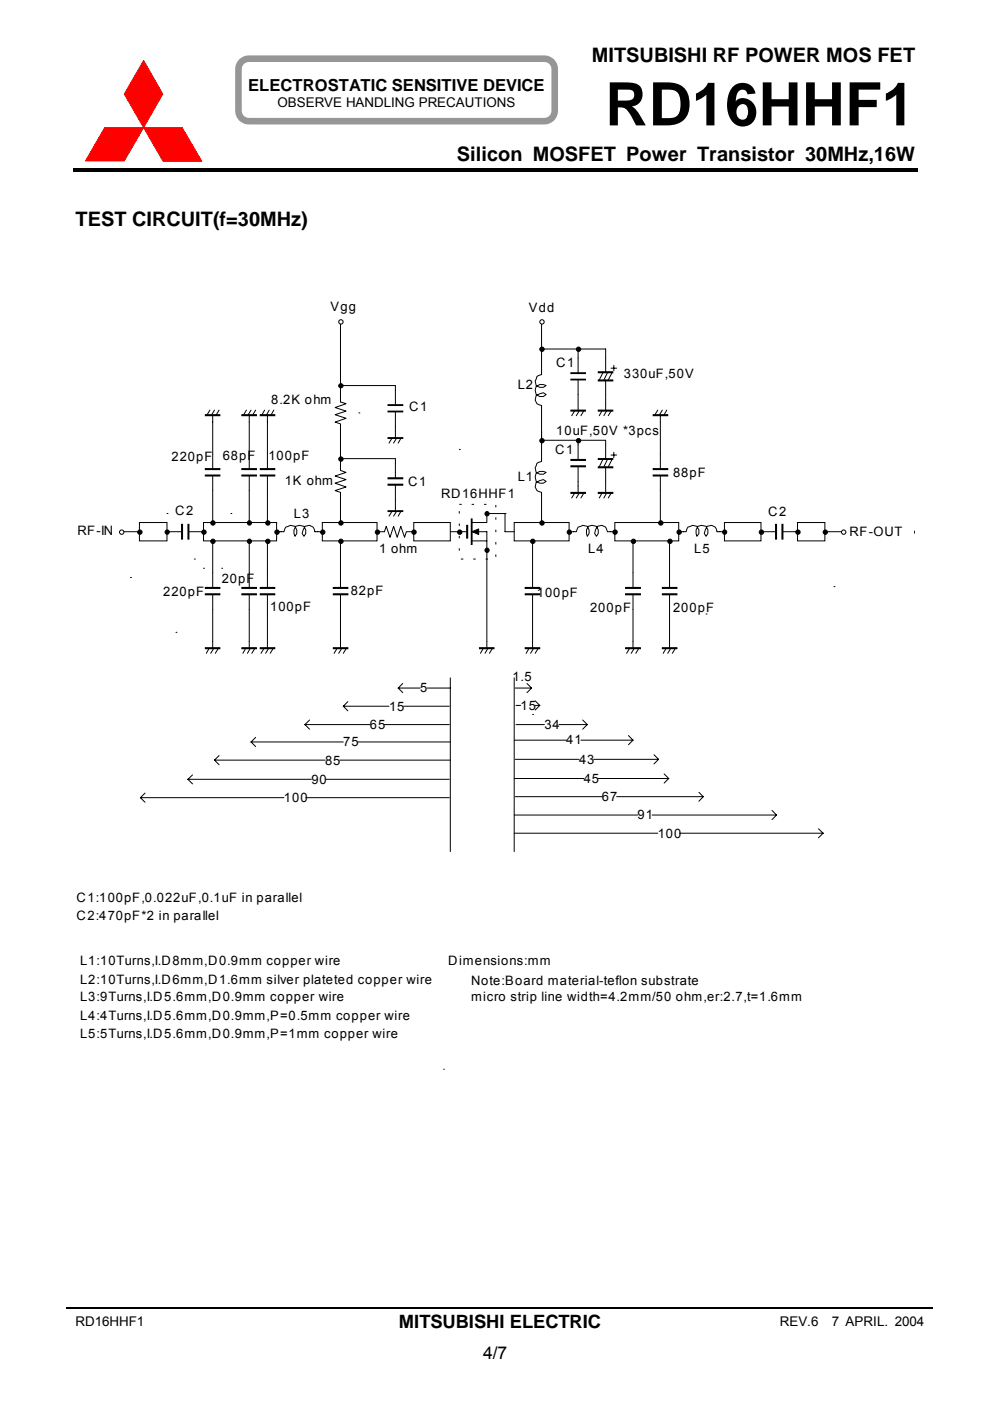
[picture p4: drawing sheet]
<svg xmlns="http://www.w3.org/2000/svg" width="210mm" height="297mm" viewBox="0 0 210 297" stroke-linecap="round" stroke-linejoin="round" font-family="sans-serif">
<path d="M15.5 35.7h179v.7h-179z" fill="#000"/>
<path d="M14 277.3h183.8" fill="none" stroke="#000" stroke-width=".25"/>
<g fill="#f00" stroke="#f00" stroke-width=".21">
<path d="M30.5 27.1h8.1l4.2 7.1h-8.2z" fill-rule="evenodd"/>
<path d="M22.2 27.1h8.3l-4.2 7h-8.2z" fill-rule="evenodd"/>
<path d="M30.5 12.8l4 7.1-4 7.2-4.2-7.2z" fill-rule="evenodd"/>
</g>
<path d="M51.2 13.1a2.3 2.3 0 0 1 1.6-.7h62.6a2.17 2.17 0 0 1 2.2 2.2v8.9a2.17 2.17 0 0 1-2.2 2.2h-62.6a2.17 2.17 0 0 1-2.2-2.2v-8.9a2.3 2.3 0 0 1 .6-1.5z" fill="none" stroke="#969696" stroke-width="1.4"/>
<g fill="none" stroke="#000" stroke-width=".21">
<path d="M72.2 68.2v17l1.2 .4-2.4 .8 2.4 .8-2.4 .7 2.4 .8-2.4 .8 1.2 .4v9.8l1.2 .5-2.4 .7 2.4 .8-2.4 .7 2.4 .9-2.4 .7 1.2 .4v6.4M114.8 68.2v11.2l-1 .4-.3 1 .2 .9 .7 .4h.8l.6-.4-.6-.2h-.8l-.7 .4-.2 .8 .2 1 .7 .4h.8l.6-.4-.6-.4-1.5 .6-.2 .9 .3 .8 1 .4v11.8l-1 .4-.3 1 .2 1 .7 .3h.8l.6-.3-.6-.3h-.8l-.7 .4-.2 .8 .2 1 .7 .3h.8l.6-.3-.6-.4-1.5 .6-.2 1 .3 .7 1 .4v6.4M114.8 74h13.6v4.8M122.6 74v5M127.8 79l-.7 1.6M128.8 79l-.8 1.6M129.6 78.1h1.1M129.8 79l-.8 1.6M130.1 77.5v1.1M44.5 87l-.6 .9M45.1 88.1v11.3M45.5 87l-.6 .9"/>
<path d="M46.5 87l-.6 .9M52.3 87l-.6 .9M52.8 88.1v11.3M53.2 87l-.6 .9M54.2 87l-.6 .9M56.1 87l-.5 .9M56.7 88.1v11.3M57.1 87l-.6 .9M58.1 87l-.6 .9M72.2 81.7h11.6v4.1M72.2 97.2h11.6v4.1M76.1 87.5h.1"/>
<path d="M83.1 93l-.6 .9M83.8 87.3v5.5M84 93l-.5 .9M85 93l-.6 .9M97.4 95.3h.1M114.8 93.3h13.6v3.9M121.8 87.2l-.6 .9M122.6 80.6v6.4M122.6 93.3v4.1M122.6 99v5.4M122.8 87.2l-.6 .9M123.8 87.2l-.6 .9"/>
<path d="M127.6 87.2l-.5 .9M127.8 97.4l-.7 1.6M128.4 80.6v6.4M128.4 99v5.4M128.6 87.2l-.6 .9M128.8 97.4l-.8 1.6M129.6 87.2l-.6 .9M129.6 96.5h1.1M129.8 97.4l-.8 1.6M130.1 95.9v1.1M139.5 87l-.6 .9M140 88.1v11.3"/>
<path d="M140.4 87l-.6 .9M141.4 87l-.6 .9M25.7 112.7h3.9M29.6 110.8h5.8v3.9h-5.8zM29.6 112.7h.1M35.4 112.7h.1M35.4 108.9h.1M35.4 112.7h3.1M40.1 112.7h3.1M41.2 118.5h.1M43.2 110.8h15.4v3.9h-15.4zM43.2 112.7h.1"/>
<path d="M45.1 100.9v9.9M45.1 114.7v9.8M49 108.9h.1M52.8 100.9v9.9M52.8 114.7v9.8M56.7 100.9v9.9M56.7 114.7v9.8M58.6 112.7h1.6l.4-.9 1-.4 .9 .2 .4 .8v.7l-.4 .6-.2-.6v-.7l.4-.8 .8-.2 .9 .2 .4 .8v.7l-.4 .6-.3-.6 .6-1.5 .9-.2 .8 .4 .4 .9h1.5M68.3 110.8h11.6v3.9h-11.6zM72.2 114.7v9.8M79.9 112.7h1.6l.4-1.1 .8 2.3 .8-2.3 .7 2.3 .8-2.3 .8 2.3 .4-1.2h1.5M83.1 108.5l-.6 .9"/>
<path d="M83.8 102.9v5.4M84 108.5l-.5 .9M85 108.5l-.6 .9M87.7 110.8h7.8v3.9h-7.8zM87.7 112.7h.1M95.5 112.7h3.4M100.1 112.7h3.1v24.6M100.1 114.7h3.1M107.1 108.9h-3.9v1.9h-3.1M107.1 108.9h.1M107.1 108.9v3.8h1.9M109 110.8h11.7v3.9h-11.7z"/>
<path d="M112.9 114.7v9.8M120.7 112.7h1.5l.4-.9 .9-.4 1 .2 .4 .8v.7l-.4 .6-.2-1.3 .4-.8 .8-.2 1 .2 .3 .8v.7l-.3 .6-.4-.6 .2-.7 .4-.8 .9-.2 .8 .4 .4 .9h1.6M121.8 104.6l-.6 1M122.8 104.6l-.6 1M123.8 104.6l-.6 1M127.6 104.6l-.5 1M128.6 104.6l-.6 1M129.6 104.6l-.6 1M130.4 110.8h13.5v3.9h-13.5zM134.2 114.7v9.8M140 100.9v9.9M142 114.7v9.8"/>
<path d="M143.9 112.7h1.6l.4-.9 .9-.4 1 .2 .4 .8v.7l-.4 .6-.2-1.3 .4-.8 .7-.2 1 .2 .4 .8v.7l-.4 .6-.4-.6 .6-1.5 1-.2 .8 .4 .3 .9h1.6M153.6 110.8h7.7v3.9h-7.7zM161.3 112.7h.1M161.3 112.7h3.1M166 112.7h3.1M169.1 110.8h5.8v3.9h-5.8zM169.1 112.7h.1M174.9 112.7h3.9M27.7 122.4h.1M37.3 134.1h.1M43.2 120.5h.1M44.3 137.5l-.6 1"/>
<path d="M45.1 126.1v11.2M45.3 137.5l-.6 1M46.2 137.5l-.6 1M47 120.5h.1M52 137.5l-.5 1M52.8 126.1v11.2M53 137.5l-.5 1M54 137.5l-.6 1M55.9 137.5l-.6 1M56.7 126.1v11.2M56.9 137.5l-.6 1M57.9 137.5l-.6 1"/>
<path d="M71.4 137.5l-.6 1M72.2 126.1v11.2M72.4 137.5l-.6 1M73.4 137.5l-.6 1M102.4 137.5l-.5 1M103.4 137.5l-.6 1M104.4 137.5l-.6 1M112.1 137.5l-.5 1M112.9 126.1v11.2M113.1 137.5l-.6 1M114.1 137.5l-.6 1M133.4 137.5l-.5 1"/>
<path d="M134.2 126.1v11.2M134.4 137.5l-.6 1M135.4 137.5l-.6 1M141.2 137.5l-.6 1M142 126.1v11.2M142.2 137.5l-.6 1M143.1 137.5l-.5 1M149.7 130.2h.1M176.8 124.4h.1M53.2 157.3h19.6M53.2 157.3l1 1M54.2 156.3l-1 1"/>
<path d="M64.7 153.6h13.7M64.7 153.6l.9 1M65.6 152.7l-.9 .9M72.8 149.7h9.7M72.8 149.7l1 1M73.8 148.8l-1 .9M75.9 157.3h19.6M81.5 153.6h13.8M84.4 145.9h4.7M84.4 145.9l1 1M85.4 144.9l-1 1M85.6 149.7h9.7"/>
<path d="M90.6 145.9h4.9M95.5 143.7v36.9M109 143.7v36.9M109 156.9h11.1M109.4 149.6h1M109.4 153.6h6M111.7 144.9l1 1h-3.5M112.7 145.9l-1 1M112.9 151.5h.1M113.5 149.6h.9M113.5 148.6l.9 1M114.4 149.6l-.9 .9"/>
<path d="M118.5 153.6h6M123.2 156.9h11M123.5 152.7l1 .9M124.5 153.6l-1 1M133.2 156l1 .9M134.2 156.9l-1 1M29.8 169.1h30.4M29.8 169.1l.9 1M30.7 168.1l-.9 1M39.8 165.2h26.2M39.8 165.2l1 1M40.8 164.3l-1 .9"/>
<path d="M45.5 161.2h23.4M45.5 161.2l1 .9M46.5 160.2l-1 1M64.8 169.1h30.5M69.1 165.2h26.2M72 161.2h23.5M109 165.1h14.8M109 172.8h26.2M109 176.7h30.5M109.2 168.9h18.4M109.2 161h13.6M125.9 161h13.7"/>
<path d="M126.8 165.1h15M130.7 168.9h18.4M138.3 172.8h26.3M138.7 160l.9 1M139.6 161l-.9 1M140.8 164.1l1 1M141.8 165.1l-1 .9M144.1 176.7h30.4M148.2 168l.9 .9M149.1 168.9l-.9 1M163.7 171.8l.9 1M164.6 172.8l-.9 1"/>
<path d="M173.5 175.7l1 1M174.5 176.7l-1 .9"/>
</g>
<path d="M100.1 112.7l1.4-.6v1.2z" fill-rule="evenodd" fill="#000" stroke="#000" stroke-width=".21"/>
<g fill="#000" stroke="#000" stroke-width=".21">
<path d="M121 79h3.1v.2h-3.1zM126.8 78.8h3.1v.2h-3.1zM43.5 99.4h3.1v.2h-3.1zM43.5 87.9h3.1v.2h-3.1zM51.3 99.4h3.1v.2h-3.1zM51.3 87.9h3.1v.2h-3.1zM55.2 99.4h3.1v.2h-3.1zM55.2 87.9h3.1v.2h-3.1zM82.3 92.8h3.1v.2h-3.1zM82.3 85.8h3.1v.2h-3.1zM82.3 87.2h3.1v.1h-3.1zM121 97.4h3.1v.2h-3.1z"/>
<path d="M121 98.8h3.1v.2h-3.1zM121 80.4h3.1v.2h-3.1zM121 87h3.1v.2h-3.1zM126.8 87h3.1v.2h-3.1zM126.8 80.6h3.1v.2h-3.1zM126.8 97.2h3.1v.2h-3.1zM126.8 99h3.1v.2h-3.1zM138.5 99.4h3.1v.2h-3.1zM138.5 87.9h3.1v.2h-3.1zM38.5 111.2h.2v3.1h-.2zM39.8 111.2h.3v3.1h-.3zM43.5 100.7h3.1v.2h-3.1z"/>
<path d="M51.3 100.7h3.1v.2h-3.1zM55.2 100.7h3.1v.2h-3.1zM82.3 101.3h3.1v.2h-3.1zM82.3 102.7h3.1v.2h-3.1zM82.3 108.3h3.1v.2h-3.1zM98.9 111.4h.3v2.7h-.3zM99.9 110h.2v5.4h-.2zM121 104.4h3.1v.2h-3.1zM126.8 104.4h3.1v.2h-3.1zM138.5 100.7h3.1v.2h-3.1zM164.4 111.2h.2v3.1h-.2zM165.8 111.2h.2v3.1h-.2z"/>
<path d="M43.5 137.3h3.1v.2h-3.1zM43.5 124.5h3.1v.3h-3.1zM43.5 125.9h3.1v.2h-3.1zM51.3 124.5h3.1v.3h-3.1zM51.3 125.9h3.1v.2h-3.1zM51.3 137.3h3.1v.2h-3.1zM55.2 124.5h3.1v.3h-3.1zM55.2 125.9h3.1v.2h-3.1zM55.2 137.3h3.1v.2h-3.1zM70.7 137.3h3.1v.2h-3.1zM70.7 124.5h3.1v.3h-3.1zM70.7 125.9h3.1v.2h-3.1z"/>
<path d="M101.7 137.3h3v.2h-3zM111.4 137.3h3v.2h-3zM111.4 124.5h3v.3h-3zM111.4 125.9h3v.2h-3zM132.6 124.5h3.2v.3h-3.2zM132.6 125.9h3.2v.2h-3.2zM132.6 137.3h3.2v.2h-3.2zM140.4 137.3h3.1v.2h-3.1zM140.4 124.5h3.1v.3h-3.1zM140.4 125.9h3.1v.2h-3.1z"/>
<circle cx="72.3" cy="97.3" r=".47"/>
<circle cx="114.9" cy="93.4" r=".47"/>
<circle cx="43.2" cy="112.8" r=".47"/>
<circle cx="45.1" cy="110.9" r=".47"/>
<circle cx="45.1" cy="114.8" r=".47"/>
<circle cx="52.9" cy="114.8" r=".46"/>
<circle cx="58.7" cy="112.8" r=".47"/>
<circle cx="68.4" cy="112.8" r=".47"/>
<circle cx="72.3" cy="110.9" r=".47"/>
<circle cx="72.3" cy="114.8" r=".47"/>
<circle cx="103.3" cy="108.9" r=".46"/>
<circle cx="113" cy="114.8" r=".47"/>
<circle cx="114.9" cy="110.9" r=".47"/>
<circle cx="120.7" cy="112.8" r=".47"/>
<circle cx="130.4" cy="112.8" r=".47"/>
<circle cx="161.4" cy="112.8" r=".47"/>
<circle cx="169.2" cy="112.8" r=".47"/>
</g>
<path d="M97.4 106.9h7.7v11.6h-7.7z" fill="none" stroke="#000" stroke-width=".21" stroke-dasharray=".5 2.1" stroke-linecap="butt"/>
<g fill="#fff" stroke="#000" stroke-width=".21">
<circle cx="25.8" cy="112.8" r=".47"/>
<circle cx="178.9" cy="112.8" r=".47"/>
</g>
<circle cx="72.3" cy="81.8" r=".46" fill="#000" stroke="#000" stroke-width=".21"/>
<g fill="#fff" stroke="#000" stroke-width=".21">
<circle cx="72.3" cy="68.2" r=".47"/>
<circle cx="114.9" cy="68.2" r=".47"/>
</g>
<g fill="#000" stroke="#000" stroke-width=".21">
<circle cx="114.9" cy="74" r=".47"/>
<circle cx="122.7" cy="74" r=".47"/>
<circle cx="122.7" cy="93.4" r=".47"/>
<circle cx="29.7" cy="112.8" r=".47"/>
<circle cx="35.4" cy="112.8" r=".46"/>
<circle cx="52.9" cy="110.9" r=".46"/>
<circle cx="56.8" cy="110.9" r=".47"/>
<circle cx="56.8" cy="114.8" r=".47"/>
<circle cx="80" cy="112.8" r=".47"/>
<circle cx="87.8" cy="112.8" r=".47"/>
<circle cx="97.5" cy="112.8" r=".47"/>
<circle cx="103.3" cy="116.7" r=".46"/>
<circle cx="134.3" cy="114.8" r=".47"/>
<circle cx="140.1" cy="110.9" r=".47"/>
<circle cx="142" cy="114.8" r=".47"/>
<circle cx="144" cy="112.8" r=".47"/>
<circle cx="153.6" cy="112.8" r=".46"/>
<circle cx="175" cy="112.8" r=".47"/>
</g>
<text font-size="12.7" x="128.3" y="26.6">RD16HHF1</text>
<g font-size="4.2">
<text x="125.5" y="13.2">MITSUBISHI RF POWER MOS FET</text>
<text x="96.9" y="34.2">Silicon MOSFET Power Transistor 30MHz,16W</text>
<text x="16" y="48">TEST CIRCUIT(f=30MHz)</text>
</g>
<text font-size="3.9" x="84.6" y="281.5">MITSUBISHI ELECTRIC</text>
<text font-size="3.7" x="102.4" y="288.2">4/7</text>
<text font-size="3.5" x="52.6" y="19.2">ELECTROSTATIC SENSITIVE DEVICE</text>
<g font-size="2.8">
<text x="58.8" y="22.6">OBSERVE HANDLING PRECAUTIONS</text>
<text x="70.1" y="66">Vgg</text>
<text x="112.1" y="66.2">Vdd</text>
<text x="118" y="77.8">C1</text>
<text x="109.8" y="82.5">L2</text>
<text x="132.3" y="80.1">330uF,50V</text>
<text x="57.5" y="85.6">8.2K ohm</text>
<text x="86.8" y="87.1">C1</text>
<text x="118" y="92.1">10uF,50V *3pcs</text>
<text x="36.4" y="97.8">220pF</text>
<text x="47.2" y="97.6">68pF</text>
<text x="56.9" y="97.6">100pF</text>
<text x="117.7" y="96.2">C1</text>
<text x="142.7" y="101.2">88pF</text>
<text x="60.4" y="102.8">1K ohm</text>
<text x="86.5" y="103">C1</text>
<text x="93.5" y="105.5">RD16HHF1</text>
<text x="109.8" y="102">L1</text>
<text x="16.4" y="113.5">RF-IN</text>
<text x="37.1" y="109.2">C2</text>
<text x="62.3" y="109.8">L3</text>
<text x="162.9" y="109.4">C2</text>
<text x="180.1" y="113.6">RF-OUT</text>
<text x="80.4" y="117.3">1 ohm</text>
<text x="124.7" y="117.1">L4</text>
<text x="147.2" y="117.3">L5</text>
<text x="47" y="123.5">20pF</text>
<text x="34.6" y="126.5">220pF</text>
<text x="57.3" y="129.5">100pF</text>
<text x="74.4" y="126.2">82pF</text>
<text x="113.8" y="126.6">100pF</text>
<text x="125.1" y="129.7">200pF</text>
<text x="142.7" y="129.7">200pF</text>
<text x="89.1" y="146.8">5</text>
<text x="108.6" y="144.3">1.5</text>
<text x="78.4" y="154.5">65</text>
<text x="82.5" y="150.7">15</text>
<text x="110.4" y="150.5">15</text>
<text x="115.4" y="154.5">34</text>
<text x="72.8" y="158.2">75</text>
<text x="120.1" y="157.8">41</text>
<text x="122.8" y="161.9">43</text>
<text x="66" y="166.2">90</text>
<text x="68.9" y="162.1">85</text>
<text x="123.8" y="166">45</text>
<text x="60.2" y="170">100</text>
<text x="127.6" y="169.9">67</text>
<text x="135.2" y="173.7">91</text>
<text x="139.5" y="177.6">100</text>
<text x="16.2" y="191.1">C1:100pF,0.022uF,0.1uF in parallel</text>
<text x="16.2" y="195">C2:470pF*2 in parallel</text>
<text x="17" y="208.6">L2:10Turns,I.D6mm,D1.6mm silver plateted copper wire</text>
<text x="17" y="204.5">L1:10Turns,I.D8mm,D0.9mm copper wire</text>
<text x="95.1" y="204.5">Dimensions:mm</text>
<text x="99.9" y="208.8">Note:Board material-teflon substrate</text>
<text x="17" y="212.3">L3:9Turns,I.D5.6mm,D0.9mm copper wire</text>
<text x="99.9" y="212.3">micro strip line width=4.2mm/50 ohm,er:2.7,t=1.6mm</text>
<text x="17" y="220">L5:5Turns,I.D5.6mm,D0.9mm,P=1mm copper wire</text>
<text x="17" y="216.2">L4:4Turns,I.D5.6mm,D0.9mm,P=0.5mm copper wire</text>
<text x="93.5" y="228.6">/</text>
<text x="16" y="281.1">RD16HHF1</text>
<text x="165.3" y="281.1">REV.6</text>
<text x="176.3" y="281.1">7 APRIL. 2004</text>
</g>
</svg>
